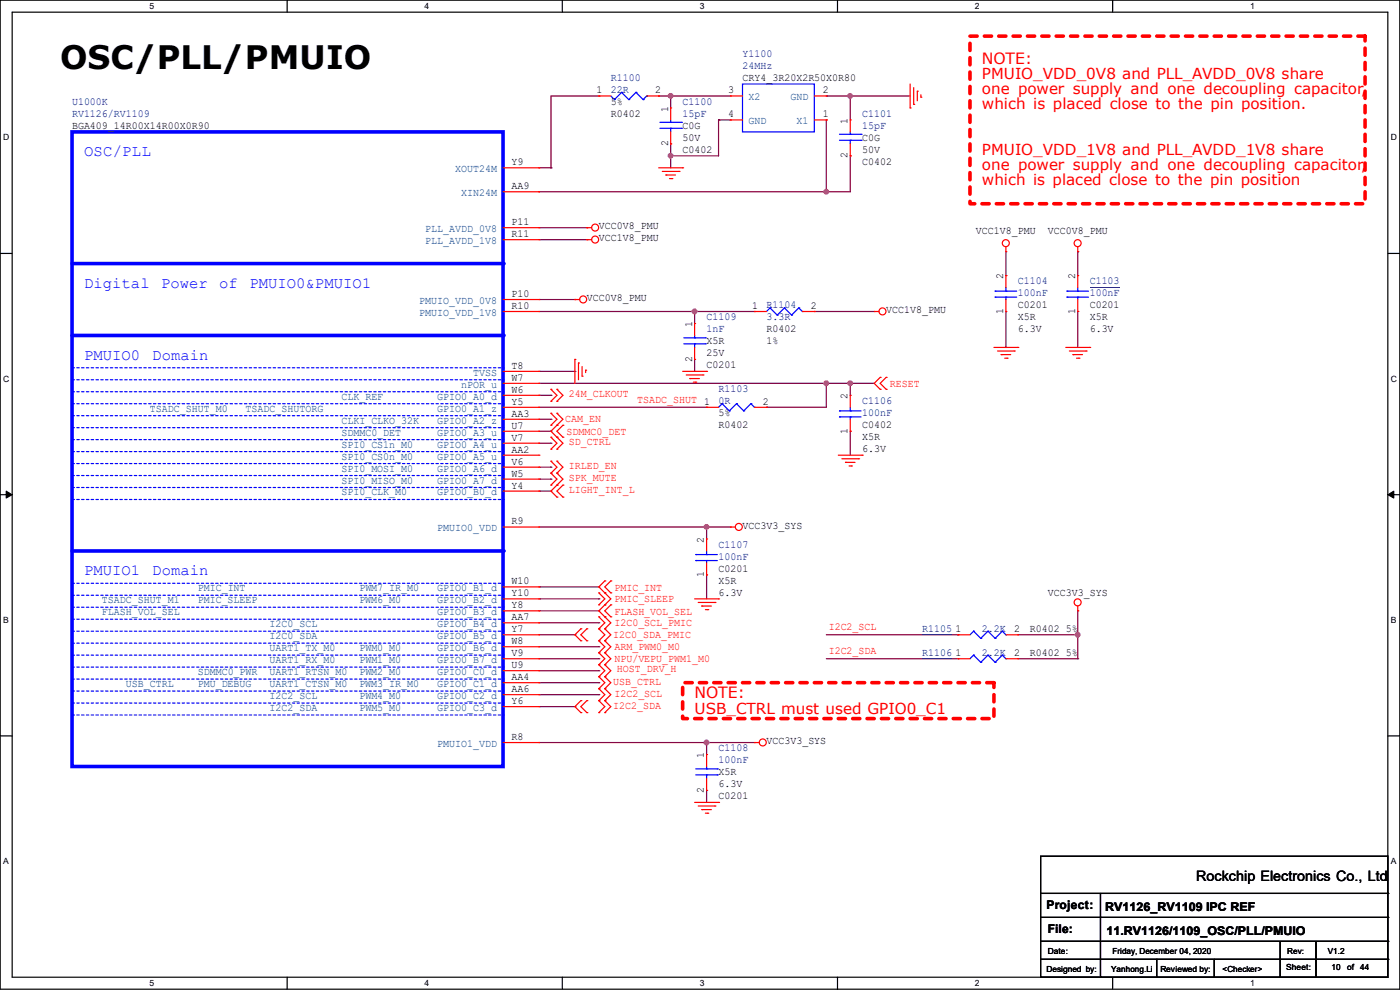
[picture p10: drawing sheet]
<svg xmlns="http://www.w3.org/2000/svg" width="297mm" height="210mm" viewBox="0 0 297 210" stroke-linecap="round" stroke-linejoin="round" font-family="sans-serif">
<path d="M0 0h297v209.8h-297zM2.6 2.6h291.8v204.7h-291.8z" fill="none" stroke="#000" stroke-width=".25"/>
<g fill="#fff">
<path d="M31.7 .3h1v2h-1z"/>
<path d="M31.7 207.6h1v1.9h-1z"/>
</g>
<path d="M60.9 0v2.6M60.9 207.3v2.5" fill="none" stroke="#000" stroke-width=".25"/>
<g fill="#fff">
<path d="M90.1 .3h1v2h-1z"/>
<path d="M90.1 207.6h1v1.9h-1z"/>
</g>
<path d="M119.3 0v2.6M119.3 207.3v2.5" fill="none" stroke="#000" stroke-width=".25"/>
<g fill="#fff">
<path d="M148.5 .3h.9v2h-.9z"/>
<path d="M148.5 207.6h.9v1.9h-.9z"/>
</g>
<path d="M177.7 0v2.6M177.7 207.3v2.5" fill="none" stroke="#000" stroke-width=".25"/>
<g fill="#fff">
<path d="M206.8 .3h1v2h-1z"/>
<path d="M206.8 207.6h1v1.9h-1z"/>
</g>
<path d="M236.1 0v2.6M236.1 207.3v2.5" fill="none" stroke="#000" stroke-width=".25"/>
<g fill="#fff">
<path d="M265.2 .3h1v2h-1z"/>
<path d="M265.2 207.6h1v1.9h-1z"/>
<path d="M.7 28.2h1.2v1.9h-1.2z"/>
<path d="M295.1 28.2h1.2v1.9h-1.2z"/>
<path d="M.7 79.3h1.2v2h-1.2z"/>
<path d="M295.1 79.3h1.2v2h-1.2z"/>
</g>
<path d="M0 53.8h2.6M294.4 53.8h2.6" fill="none" stroke="#000" stroke-width=".25"/>
<g fill="#fff">
<path d="M.7 130.5h1.2v2h-1.2z"/>
<path d="M295.1 130.5h1.1v2h-1.1z"/>
</g>
<path d="M0 104.9h2.6M294.4 104.9h2.6" fill="none" stroke="#000" stroke-width=".25"/>
<path d="M1.3 104.2l1.3 .7-1.3 .8zM294.4 104.9l1.3-.7v1.5z" fill="#000" stroke="#000" stroke-width=".21"/>
<g fill="#fff">
<path d="M.7 181.7h1.2v2h-1.2z"/>
<path d="M295.1 181.7h1.1v2h-1.1z"/>
</g>
<g fill="none" stroke="#000" stroke-width=".25">
<path d="M0 156.1h2.6M294.4 156.1h2.6M220.8 181.7h73.6v25.6h-73.6zM220.8 189.5h73.6M220.8 194.6h73.6M220.8 199.7h73.6M233.5 189.5v17.8M271.6 199.7v7.6M279.2 199.7v7.6M294.4 189.5h.1M294.4 194.6h.1M294.4 199.7h.1"/>
<path d="M220.8 203.5h73.6M233.5 207.3h.1M245.4 207.3h.1M245.4 203.5v3.8M257.6 207.3h.1M257.6 203.5v3.8M271.6 207.3h.1M279.2 207.3h.1M294.4 203.5h.1"/>
</g>
<path d="M205.8 7.7h83.8v35.5h-83.8zM144.8 144.8h66.1v7.6h-66.1z" fill="none" stroke="#f00" stroke-width=".76" stroke-dasharray="1.5 1.5"/>
<g fill="none" stroke="#800040" stroke-width=".25">
<path d="M114.3 35.6h2.6M116.9 35.6h.1M127 20.4h.1M127 20.4h-10.1v15.2M139.7 20.4h.1M139.7 20.4h15.3M142.3 33.1h.1M142.3 20.4h.1M142.3 30.5h.1M142.3 20.4v2.5M142.3 30.5v5.1M152.4 25.4h.1"/>
<path d="M152.4 25.4v7.7h-10.1M152.4 25.4h2.6M175.3 20.4h.1M175.3 25.4h.1M175.3 20.4h17.8M175.3 25.4v15.3M180.4 33.1h.1M180.4 20.4h.1M180.4 33.1v7.6h-66.1M180.4 20.4v5M114.3 40.7h.1M114.3 48.3h10.2"/>
<path d="M114.3 50.8h10.2M124.5 48.3h.1M124.5 50.8h.1M175.3 40.7h.1M213.4 58.5h.1M213.4 53.4v5.1M228.6 53.4h.1M228.6 53.4v5.1M114.3 78.8h7.7M114.3 63.5h7.7M114.3 66.1h45.8M122 78.8h.1"/>
<path d="M122 63.5h.1M147.4 66.1h.1M147.4 78.8h.1M147.4 66.1v2.5M147.4 76.2v2.6M160.1 66.1h.1M172.8 66.1h.1M172.8 66.1h12.7M213.4 73.7h.1M213.4 66.1v7.6M228.6 66.1h.1M228.6 66.1v7.6"/>
<path d="M114.3 81.3h71.2M114.3 86.4h35.6M114.3 91.5h2.6M114.3 83.9h2.6M114.3 94h2.6M114.3 99.1h2.6M114.3 88.9h2.6M116.9 91.5h.1M116.9 83.9h.1M116.9 94h.1M116.9 99.1h.1M116.9 88.9h.1"/>
<path d="M149.9 86.4h.1M162.6 86.4h.1M175.3 81.3h.1M175.3 81.3v5.1h-12.7M180.4 81.3h.1M180.4 91.5h.1M180.4 81.3v2.6M180.4 91.5v5.1M114.3 111.8h40.7M114.3 104.2h2.6M114.3 101.6h2.6M116.9 104.2h.1"/>
<path d="M116.9 101.6h.1M149.9 111.8h.1M149.9 111.8v2.5M114.3 129.6h12.7M114.3 132.1h12.7M114.3 124.5h12.7M114.3 127h12.7M114.3 134.7h7.7M114.3 139.7h12.7M114.3 137.2h12.7M122 134.7h.1M127 129.6h.1"/>
<path d="M127 132.1h.1M127 124.5h.1M127 127h.1M127 137.2h.1M127 139.7h.1M149.9 122h.1M149.9 122v5M175.3 134.7h27.9M175.3 139.7h27.9M203.2 134.7h.1M203.2 139.7h.1M215.9 134.7h12.7"/>
<path d="M215.9 139.7h12.7M228.6 134.7h.1M228.6 139.7h.1M228.6 129.6h.1M228.6 129.6v10.1M114.3 157.5h45.8M114.3 144.8h12.7M114.3 147.4h12.7M114.3 149.9h7.7M114.3 142.3h12.7M122 149.9h.1M127 144.8h.1"/>
<path d="M127 147.4h.1M127 142.3h.1M149.9 157.5h.1M149.9 157.5v2.6M149.9 167.7h.1M149.9 167.7v2.5"/>
</g>
<g fill="#f0f" stroke="#f0f" stroke-width=".25">
<circle cx="142.3" cy="33" r=".49"/>
<circle cx="175.3" cy="40.7" r=".49"/>
<circle cx="142.3" cy="20.3" r=".49"/>
<circle cx="180.4" cy="20.3" r=".49"/>
<circle cx="175.3" cy="81.3" r=".49"/>
<circle cx="149.9" cy="157.5" r=".49"/>
<circle cx="149.9" cy="111.8" r=".49"/>
<circle cx="180.4" cy="81.3" r=".49"/>
<circle cx="147.3" cy="66.1" r=".49"/>
<circle cx="228.6" cy="134.6" r=".49"/>
</g>
<g fill="none" stroke="#f00" stroke-width=".25">
<path d="M193.1 17.8v5.1M193.8 18.6v3.5M194.6 19.3h.1M194.6 19.3v2.1M127 20.4h.1M127 20.4h2.6M137.2 20.4h2.5M139.7 20.4h.1M139.7 35.6h5.1M140.5 36.4h3.6M141.3 37.1h.1M141.3 37.1h2"/>
<path d="M142 37.9h.5M142.3 22.9h.1M142.3 30.5h.1M142.3 22.9v2.5M142.3 28v2.5M142.5 37.9h.1M144.1 36.4h.1M144.8 35.6h.1M193.1 22.9h.1M193.8 22.1h.1M195.4 20.6h.1M195.4 20.1v.5"/>
<path d="M124.5 48.3h.1M124.5 50.8h.1M124.5 48.3h1M124.5 50.8h1M213.4 53.4h.1M213.4 52.4v1M228.6 53.4h.1M228.6 58.5h.1M228.6 52.4v1M228.6 58.5v2.5M122 63.5h.1M122 76.2h.1"/>
<path d="M122 63.5h1M122 76.2v5.1M122.7 77h.1M122.7 77v3.6M123.5 79.8h.1M123.5 77.8v2M124.2 78.5h.1M124.2 78.5v.5M144.8 78.8h5.1M145.6 79.5h3.5M147.4 68.6h.1M147.4 76.2h.1"/>
<path d="M147.4 68.6v2.6M147.4 73.7v2.5M149.1 79.5h.1M149.9 78.8h.1M185.5 66.1h.1M185.5 66.1h1M210.9 73.7h5M211.6 74.5h3.6M212.4 75.2h.1M212.4 75.2h2M213.1 76h.6M213.7 76h.1"/>
<path d="M215.2 74.5h.1M215.9 73.7h.1M226.1 73.7h5.1M226.9 74.5h3.5M227.6 75.2h.1M227.6 75.2h2.1M228.4 76h.5M228.6 66.1h.1M228.6 63.5v2.6M228.9 76h.1M230.4 74.5h.1M231.2 73.7h.1"/>
<path d="M116.9 85.1h.1M116.9 82.6h.1M116.9 95.3h.1M116.9 92.8h.1M116.9 97.8h.1M116.9 90.2h.1M116.9 87.7h.1M116.9 82.6l1.3 1.3-1.3 1.2M116.9 92.8l1.3 1.2-1.3 1.3M116.9 97.8l1.3 1.3-1.3 1.3M116.9 87.7l1.3 1.2-1.3 1.3M118.2 90.2h.1"/>
<path d="M118.2 92.8h.1M118.2 85.1h.1M118.2 82.6h.1M118.2 95.3h.1M118.2 97.8h.1M118.2 87.7h.1M118.2 87.7l1.2 1.2-2.5 2.6 2.5 2.5-1.2 1.3M118.2 82.6l1.2 1.3-1.2 1.2M118.2 97.8l1.2 1.3-1.2 1.3M119.4 92.8h.1M119.4 90.2h.1M119.4 90.2l-1.2 1.3 1.2 1.3"/>
<path d="M146.3 80.3h.1M146.3 80.3h2.1M147.1 81.1h.5M147.6 81.1h.1M149.9 86.4h.1M149.9 86.4h2.5M160.1 86.4h2.5M162.6 86.4h.1M177.8 96.6h5.1M178.6 97.3h3.6M179.4 98.1h.1M179.4 98.1h2"/>
<path d="M180.1 98.8h.5M180.4 91.5h.1M180.4 83.9h.1M180.4 83.9v2.5M180.4 88.9v2.6M180.6 98.8h.1M182.2 97.3h.1M182.9 96.6h.1M186.7 80.1h.1M186.7 82.6h.1M186.7 80.1l-1.2 1.2 1.2 1.3M188 82.6h.1"/>
<path d="M188 80.1h.1M188 80.1l-1.3 1.2 1.3 1.3M116.9 102.9h.1M116.9 100.4h.1M116.9 100.4l1.3 1.2-1.3 1.3M118.2 102.9h.1M118.2 105.5h.1M118.2 100.4h.1M118.2 100.4l1.2 1.2-2.5 2.6 1.3 1.3M119.4 105.5h.1M119.4 102.9h.1M119.4 102.9l-1.2 1.3 1.2 1.3"/>
<path d="M149.9 114.3h.1M149.9 114.3v2.6M149.9 119.4v2.6M155 111.8h.1M155 111.8h1M123.2 133.4h.1M123.2 135.9h.1M123.2 133.4l-1.2 1.3 1.2 1.2M124.5 135.9h.1M124.5 133.4h.1M124.5 133.4l-1.3 1.3 1.3 1.2M127 128.3h.1"/>
<path d="M127 125.8h.1M127 135.9h.1M127 133.4h.1M127 130.9h.1M127 138.5h.1M127 125.8l1.3 1.2-1.3 1.3M127 138.5l1.3 1.2-1.3 1.3M127 133.4l1.3 1.3-1.3 1.2M127 130.9l1.3 1.2-1.3 1.3M127 135.9l1.3 1.3-1.3 1.3M128.3 128.3h.1M128.3 130.9h.1"/>
<path d="M128.3 123.2h.1M128.3 125.8h.1M128.3 135.9h.1M128.3 133.4h.1M128.3 138.5h.1M128.3 123.2l-1.3 1.3 2.6 2.5-2.6 2.6 2.6 2.5-1.3 1.3M128.3 133.4l1.3 1.3-1.3 1.2M128.3 135.9l1.3 1.3-1.3 1.3M128.3 138.5l1.3 1.2-1.3 1.3M129.6 130.9h.1M129.6 128.3h.1M129.6 125.8h.1"/>
<path d="M129.6 123.2h.1M129.6 128.3l-1.3 1.3 1.3 1.3M129.6 123.2l-1.3 1.3 1.3 1.3M147.4 127h5M148.1 127.8h3.6M148.9 128.6h.1M148.9 128.6h2M149.6 129.3h.6M149.9 122h.1M150.2 129.3h.1M151.7 127.8h.1M152.4 127h.1"/>
<path d="M203.2 139.7h.1M203.2 134.7h.1M203.2 139.7h2.6M203.2 134.7h2.6M213.4 139.7h2.5M213.4 134.7h2.5M215.9 139.7h.1M215.9 134.7h.1M228.6 129.6h.1M228.6 128.6v1M123.2 148.6h.1M123.2 151.2h.1"/>
<path d="M123.2 148.6l-1.2 1.3 1.2 1.3M124.5 151.2h.1M124.5 148.6h.1M124.5 148.6l-1.3 1.3 1.3 1.3M127 146.1h.1M127 143.6h.1M127 148.6h.1M127 151.2h.1M127 141h.1M127 143.6l1.3 1.2-1.3 1.3M127 146.1l1.3 1.3-1.3 1.2M127 148.6l1.3 1.3-1.3 1.3"/>
<path d="M127 141l1.3 1.3-1.3 1.3M128.3 146.1h.1M128.3 143.6h.1M128.3 148.6h.1M128.3 151.2h.1M128.3 141h.1M128.3 141l1.3 1.3-1.3 1.3M128.3 143.6l1.3 1.2-1.3 1.3M128.3 146.1l1.3 1.3-1.3 1.2M128.3 148.6l1.3 1.3-1.3 1.3M160.1 157.5h.1M160.1 157.5h1"/>
<path d="M147.4 170.2h5M148.1 171h3.6M148.9 171.7h.1M148.9 171.7h2M149.6 172.5h.6M149.9 160.1h.1M149.9 167.7h.1M149.9 160.1v2.5M149.9 165.1v2.6M150.2 172.5h.1M151.7 171h.1M152.4 170.2h.1"/>
<circle cx="126.3" cy="50.8" r=".74"/>
<circle cx="126.3" cy="48.3" r=".74"/>
<circle cx="213.4" cy="51.6" r=".74"/>
<circle cx="228.6" cy="51.6" r=".74"/>
<circle cx="123.7" cy="63.5" r=".74"/>
<circle cx="187.2" cy="66.1" r=".74"/>
<circle cx="156.7" cy="111.8" r=".74"/>
<circle cx="228.6" cy="127.8" r=".74"/>
<circle cx="161.8" cy="157.5" r=".74"/>
</g>
<g fill="none" stroke="#00f" stroke-width=".25">
<path d="M131.9 19.6h.1M131.9 19.6l-1.6 1.5M131.9 19.6l1.5 1.5M134.9 19.6h.1M134.9 19.6l-1.5 1.5M134.9 19.6l1.5 1.5M129.6 20.4l.7 .7M130.3 21.1h.1M133.4 21.1h.1M136.4 21.1h.1M137.2 20.4h.1M137.2 20.4l-.8 .7"/>
<path d="M140 27.2h4.6M140 26h4.6M142.3 26h.1M142.3 27.2h.1M142.3 25.4v.6M142.3 27.2v.8M144.6 27.2h.1M144.6 26h.1M145.1 72.9h4.5M145.1 71.7h4.5M147.4 71.7h.1M147.4 72.9h.1"/>
<path d="M147.4 71.2v.5M147.4 72.9v.8M149.6 72.9h.1M149.6 71.7h.1M226.4 61.8h.1M226.4 63h.1M226.4 61.8h4.5M226.4 63h4.5M228.6 63h.1M228.6 61.8h.1M228.6 61v.8M228.6 63v.5"/>
<path d="M153.2 85.6h.1M153.2 85.6l-.8 .8M153.2 85.6l1.5 1.6M154.7 87.2h.1M156.3 85.6h.1M156.3 85.6l-1.6 1.6M156.3 85.6l1.5 1.6M157.8 87.2h.1M159.3 85.6h.1M159.3 85.6l-1.5 1.6M159.3 85.6l.8 .8M160.1 86.4h.1"/>
<path d="M178.1 87.2h.1M178.1 88.4h.1M178.1 87.2h4.6M178.1 88.4h4.6M180.4 88.4h.1M180.4 87.2h.1M180.4 86.4v.8M180.4 88.4v.5M147.6 117.6h.1M147.6 118.9h.1M147.6 117.6h4.6M147.6 118.9h4.6"/>
<path d="M149.9 118.9h.1M149.9 117.6h.1M149.9 116.9v.7M149.9 118.9v.5M206.5 139h.1M206.5 133.9h.1M206.5 139l-.7 .7M206.5 139l1.6 1.5M206.5 133.9l-.7 .8M206.5 133.9l1.6 1.5M208.1 135.4h.1M209.6 139h.1"/>
<path d="M209.6 133.9h.1M209.6 139l-1.5 1.5M209.6 139l1.5 1.5M209.6 133.9l-1.5 1.5M209.6 133.9l1.5 1.5M211.1 135.4h.1M212.6 139h.1M212.6 133.9h.1M212.6 139l-1.5 1.5M212.6 139l.8 .7M212.6 133.9l-1.5 1.5M212.6 133.9l.8 .8"/>
<path d="M213.4 139.7h.1M213.4 134.7h.1M208.1 140.5h.1M211.1 140.5h.1M147.6 164.4h4.6M147.6 163.1h4.6M149.9 163.1h.1M149.9 164.4h.1M149.9 162.6v.5M149.9 164.4v.7M152.2 164.4h.1M152.2 163.1h.1"/>
</g>
<path d="M231.2 60.9h6.3M195.6 139.7h6.4M195.6 134.6h6.4" fill="none" stroke="#000080" stroke-width=".21"/>
<path d="M15.3 28h91.4v134.6h-91.4zM15.3 55.9h91.4" fill="none" stroke="#00f" stroke-width=".76"/>
<circle cx="106.7" cy="55.9" r=".38" fill="#00f"/>
<path d="M15.3 71.2h91.4" fill="none" stroke="#00f" stroke-width=".76"/>
<circle cx="106.7" cy="71.2" r=".38" fill="#00f"/>
<path d="M15.3 116.9h91.4" fill="none" stroke="#00f" stroke-width=".76"/>
<circle cx="106.7" cy="116.9" r=".38" fill="#00f"/>
<g fill="none" stroke="#00f" stroke-width=".25" stroke-dasharray=".5">
<path d="M15.3 78h91.4M106.7 78h.1M15.3 83.1h91.4M15.3 85.6h91.4M15.3 80.6h91.4M15.3 93.3h91.4M15.3 88.2h91.4M15.3 95.8h91.4M15.3 90.7h91.4M15.3 98.3h91.4M106.7 83.1h.1M106.7 85.6h.1"/>
<path d="M106.7 80.6h.1M106.7 93.3h.1M106.7 88.2h.1M106.7 95.8h.1M106.7 90.7h.1M106.7 98.3h.1M15.3 103.4h91.4M15.3 106h91.4M15.3 100.9h91.4M106.7 103.4h.1M106.7 106h.1M106.7 100.9h.1"/>
<path d="M15.3 123.7h91.4M15.3 126.3h91.4M15.3 128.8h91.4M15.3 131.4h91.4M15.3 139h91.4M15.3 133.9h91.4M15.3 136.4h91.4M106.7 123.7h.1M106.7 126.3h.1M106.7 128.8h.1M106.7 131.4h.1M106.7 139h.1"/>
<path d="M106.7 133.9h.1M106.7 136.4h.1M15.3 141.5h91.4M15.3 149.1h91.4M15.3 144.1h91.4M15.3 151.7h91.4M15.3 146.6h91.4M106.7 141.5h.1M106.7 149.1h.1M106.7 144.1h.1M106.7 151.7h.1M106.7 146.6h.1"/>
</g>
<g fill="none" stroke="#f00" stroke-width=".25">
<path d="M106.7 35.6h7.6M114.3 35.6h.1M155 20.4h.1M155 25.4h.1M155 25.4h2.5M155 20.4h2.5M172.8 25.4h2.5M172.8 20.4h2.5M175.3 25.4h.1M175.3 20.4h.1M180.4 25.4h.1M180.4 33.1h.1"/>
<path d="M180.4 25.4v2.6M180.4 30.5v2.6M106.7 40.7h7.6M106.7 48.3h7.6M106.7 50.8h7.6M114.3 40.7h.1M114.3 48.3h.1M114.3 50.8h.1M213.4 58.5h.1M213.4 58.5v2.5M106.7 78.8h7.6M106.7 63.5h7.6"/>
<path d="M106.7 66.1h7.6M114.3 78.8h.1M114.3 63.5h.1M114.3 66.1h.1M160.1 66.1h.1M160.1 66.1h2.5M170.2 66.1h2.6M172.8 66.1h.1M213.4 66.1h.1M213.4 63.5v2.6M106.7 81.3h7.6M106.7 83.9h7.6"/>
<path d="M106.7 86.4h7.6M106.7 88.9h7.6M106.7 91.5h7.6M106.7 94h7.6M106.7 96.6h7.6M106.7 99.1h7.6M114.3 81.3h.1M114.3 83.9h.1M114.3 86.4h.1M114.3 88.9h.1M114.3 91.5h.1M114.3 94h.1"/>
<path d="M114.3 96.6h.1M114.3 99.1h.1M106.7 101.6h7.6M106.7 104.2h7.6M106.7 111.8h7.6M114.3 101.6h.1M114.3 104.2h.1M114.3 111.8h.1M106.7 137.2h7.6M106.7 139.7h7.6M106.7 124.5h7.6M106.7 127h7.6"/>
<path d="M106.7 129.6h7.6M106.7 134.7h7.6M106.7 132.1h7.6M114.3 137.2h.1M114.3 139.7h.1M114.3 124.5h.1M114.3 127h.1M114.3 129.6h.1M114.3 134.7h.1M114.3 132.1h.1M106.7 142.3h7.6M106.7 149.9h7.6"/>
<path d="M106.7 157.5h7.6M106.7 147.4h7.6M106.7 144.8h7.6M114.3 142.3h.1M114.3 149.9h.1M114.3 157.5h.1M114.3 147.4h.1M114.3 144.8h.1"/>
</g>
<g fill="none" stroke="#00f" stroke-width=".25">
<path d="M157.5 17.8h15.3v10.2h-15.3zM178.1 29.8h4.6M178.1 28.5h4.6M180.4 28.5h.1M180.4 29.8h.1M180.4 28v.5M180.4 29.8v.7M182.7 29.8h.1M182.7 28.5h.1M163.4 65.3h.1M163.4 65.3l-.8 .8M163.4 65.3l1.5 1.5"/>
<path d="M164.9 66.8h.1M166.4 65.3h.1M166.4 65.3l-1.5 1.5M166.4 65.3l1.5 1.5M167.9 66.8h.1M169.5 65.3h.1M169.5 65.3l-1.6 1.5M169.5 65.3l.7 .8M170.2 66.1h.1M211.1 61.8h.1M211.1 63h.1M211.1 61.8h4.6"/>
<path d="M211.1 63h4.6M213.4 63h.1M213.4 61.8h.1M213.4 61v.8M213.4 63v.5"/>
</g>
<g fill="#f0f" stroke="#f0f" stroke-width=".25">
<circle cx="142.3" cy="33" r=".49"/>
<circle cx="175.3" cy="40.7" r=".49"/>
<circle cx="142.3" cy="20.3" r=".49"/>
<circle cx="180.4" cy="20.3" r=".49"/>
<circle cx="175.3" cy="81.3" r=".49"/>
<circle cx="149.9" cy="157.5" r=".49"/>
<circle cx="149.9" cy="111.8" r=".49"/>
<circle cx="180.4" cy="81.3" r=".49"/>
<circle cx="147.3" cy="66.1" r=".49"/>
<circle cx="228.6" cy="134.6" r=".49"/>
</g>
<text font-size="6.9" x="12.7" y="14.6">OSC/PLL/PMUIO</text>
<g font-size="3.3" fill="#f00">
<text x="208.3" y="13.5">NOTE:</text>
<text x="147.4" y="148.1">NOTE:</text>
</g>
<g font-size="3.3" fill="#00f">
<text x="17.8" y="33.1">OSC/PLL</text>
<text x="17.8" y="61.1">Digital</text>
<text x="34.2" y="61.1">Power</text>
<text x="46.5" y="61.1">of</text>
<text x="52.9" y="61.1">PMUIO0&amp;PMUIO1</text>
<text x="17.8" y="76.3">PMUIO0</text>
<text x="32.3" y="76.3">Domain</text>
<text x="17.8" y="122">PMUIO1</text>
<text x="32.3" y="122">Domain</text>
</g>
<g font-size="3.2" fill="#f00">
<text x="208.3" y="16.8">PMUIO_VDD_0V8 and PLL_AVDD_0V8 share</text>
<text x="208.3" y="20">one power supply and one decoupling capacitor,</text>
<text x="208.3" y="23.2">which is placed close to the pin position.</text>
<text x="208.3" y="32.9">PMUIO_VDD_1V8 and PLL_AVDD_1V8 share</text>
<text x="208.3" y="36.1">one power supply and one decoupling capacitor,</text>
<text x="208.3" y="39.3">which is placed close to the pin position</text>
<text x="147.4" y="151.4">USB_CTRL must used GPIO0_C1</text>
</g>
<text font-size="3" x="253.8" y="186.9">Rockchip Electronics Co., Ltd</text>
<g font-size="2.5">
<text x="222" y="192.9">Project:</text>
<text x="222.3" y="198">File:</text>
<text x="234.5" y="193.2">RV1126_RV1109 IPC REF</text>
<text x="234.7" y="198.2">11.RV1126/1109_OSC/PLL/PMUIO</text>
</g>
<g font-size="2.3" fill="#000080">
<text x="129.6" y="17.1">R1100</text>
<text x="157.5" y="12.1">Y1100</text>
<text x="157.5" y="14.6">24MHz</text>
<text x="15.3" y="22.2">U1000K</text>
<text x="129.6" y="19.7">22R</text>
<text x="144.8" y="22.2">C1100</text>
<text x="15.3" y="24.8">RV1126/RV1109</text>
<text x="144.8" y="24.8">15pF</text>
<text x="182.9" y="24.8">C1101</text>
<text x="182.9" y="27.3">15pF</text>
<text x="162.6" y="65.4">R1104</text>
<text x="215.9" y="60.3">C1104</text>
<text x="215.9" y="62.9">100nF</text>
<text x="231.2" y="60.3">C1103</text>
<text x="231.2" y="62.9">100nF</text>
<text x="149.9" y="67.9">C1109</text>
<text x="149.9" y="70.5">1nF</text>
<text x="162.6" y="67.9">3.3R</text>
<text x="152.4" y="83.2">R1103</text>
<text x="152.4" y="85.7">0R</text>
<text x="182.9" y="85.7">C1106</text>
<text x="182.9" y="88.3">100nF</text>
<text x="152.4" y="116.2">C1107</text>
<text x="152.4" y="118.7">100nF</text>
<text x="195.6" y="134">R1105</text>
<text x="208.3" y="134">2.2K</text>
<text x="195.6" y="139.1">R1106</text>
<text x="208.3" y="139.1">2.2K</text>
<text x="152.4" y="159.4">C1108</text>
<text x="152.4" y="161.9">100nF</text>
</g>
<g font-size="2.3">
<text x="157.5" y="17.1">CRY4_3R20X2R50X0R80</text>
<text x="126.5" y="19.8">1</text>
<text x="129.6" y="22.2">5%</text>
<text x="139" y="19.8">2</text>
<text x="141.7" y="23.7" transform="rotate(-90 141.7 23.7)">1</text>
<text x="154.5" y="19.8">3</text>
<text x="174.5" y="19.8">2</text>
<text x="15.3" y="27.3">BGA409_14R00X14R00X0R90</text>
<text x="129.6" y="24.8">R0402</text>
<text x="144.8" y="27.3">C0G</text>
<text x="144.8" y="29.8">50V</text>
<text x="154.5" y="24.9">4</text>
<text x="174.5" y="24.9">1</text>
<text x="179.8" y="26.2" transform="rotate(-90 179.8 26.2)">1</text>
<text x="182.9" y="29.8">C0G</text>
<text x="108.5" y="35.1">Y9</text>
<text x="141.7" y="31" transform="rotate(-90 141.7 31)">2</text>
<text x="144.8" y="32.4">C0402</text>
<text x="179.8" y="33.6" transform="rotate(-90 179.8 33.6)">2</text>
<text x="182.9" y="34.9">C0402</text>
<text x="182.9" y="32.4">50V</text>
<text x="108.5" y="40.1">AA9</text>
<text x="108.5" y="47.8">P11</text>
<text x="108.5" y="50.3">R11</text>
<text x="127" y="48.6">VCC0V8_PMU</text>
<text x="127" y="51.2">VCC1V8_PMU</text>
<text x="207.1" y="49.7">VCC1V8_PMU</text>
<text x="222.3" y="49.7">VCC0V8_PMU</text>
<text x="212.9" y="59.2" transform="rotate(-90 212.9 59.2)">2</text>
<text x="228.1" y="59.2" transform="rotate(-90 228.1 59.2)">2</text>
<text x="108.5" y="63">P10</text>
<text x="108.5" y="65.5">R10</text>
<text x="124.5" y="63.9">VCC0V8_PMU</text>
<text x="159.6" y="65.5">1</text>
<text x="172" y="65.5">2</text>
<text x="215.9" y="65.4">C0201</text>
<text x="231.2" y="65.4">C0201</text>
<text x="146.8" y="69.4" transform="rotate(-90 146.8 69.4)">1</text>
<text x="162.6" y="70.5">R0402</text>
<text x="188" y="66.4">VCC1V8_PMU</text>
<text x="212.9" y="66.6" transform="rotate(-90 212.9 66.6)">1</text>
<text x="215.9" y="67.9">X5R</text>
<text x="215.9" y="70.5">6.3V</text>
<text x="228.1" y="66.6" transform="rotate(-90 228.1 66.6)">1</text>
<text x="231.2" y="67.9">X5R</text>
<text x="231.2" y="70.5">6.3V</text>
<text x="146.8" y="76.8" transform="rotate(-90 146.8 76.8)">2</text>
<text x="149.9" y="73">X5R</text>
<text x="149.9" y="75.6">25V</text>
<text x="162.6" y="73">1%</text>
<text x="108.5" y="78.2">T8</text>
<text x="108.5" y="80.8">W7</text>
<text x="108.5" y="83.3">W6</text>
<text x="149.9" y="78.1">C0201</text>
<text x="108.5" y="85.9">Y5</text>
<text x="108.5" y="88.4">AA3</text>
<text x="152.4" y="88.3">5%</text>
<text x="161.8" y="85.9">2</text>
<text x="179.8" y="84.6" transform="rotate(-90 179.8 84.6)">2</text>
<text x="108.5" y="90.9">U7</text>
<text x="108.5" y="93.5">V7</text>
<text x="152.4" y="90.8">R0402</text>
<text x="179.8" y="92" transform="rotate(-90 179.8 92)">1</text>
<text x="182.9" y="90.8">C0402</text>
<text x="182.9" y="93.3">X5R</text>
<text x="182.9" y="95.9">6.3V</text>
<text x="108.5" y="96">AA2</text>
<text x="108.5" y="101.1">W5</text>
<text x="108.5" y="98.6">V6</text>
<text x="108.5" y="103.6">Y4</text>
<text x="108.5" y="111.3">R9</text>
<text x="157.5" y="112.1">VCC3V3_SYS</text>
<text x="149.4" y="115.1" transform="rotate(-90 149.4 115.1)">2</text>
<text x="108.5" y="124">W10</text>
<text x="149.4" y="122.5" transform="rotate(-90 149.4 122.5)">1</text>
<text x="152.4" y="121.3">C0201</text>
<text x="152.4" y="123.8">X5R</text>
<text x="108.5" y="126.5">Y10</text>
<text x="108.5" y="129">Y8</text>
<text x="108.5" y="131.6">AA7</text>
<text x="152.4" y="126.4">6.3V</text>
<text x="222.3" y="126.4">VCC3V3_SYS</text>
<text x="108.5" y="136.7">W8</text>
<text x="108.5" y="134.1">Y7</text>
<text x="202.7" y="134.1">1</text>
<text x="215.2" y="134.1">2</text>
<text x="218.5" y="134">R0402 5%</text>
<text x="108.5" y="139.2">V9</text>
<text x="108.5" y="141.7">U9</text>
<text x="202.7" y="139.2">1</text>
<text x="215.2" y="139.2">2</text>
<text x="218.5" y="139.1">R0402 5%</text>
<text x="108.5" y="149.4">Y6</text>
<text x="108.5" y="146.8">AA6</text>
<text x="108.5" y="144.3">AA4</text>
<text x="108.5" y="157">R8</text>
<text x="149.4" y="160.8" transform="rotate(-90 149.4 160.8)">1</text>
<text x="162.6" y="157.9">VCC3V3_SYS</text>
<text x="152.4" y="164.5">X5R</text>
<text x="152.4" y="167">6.3V</text>
<text x="149.4" y="168.2" transform="rotate(-90 149.4 168.2)">2</text>
<text x="152.4" y="169.5">C0201</text>
</g>
<g font-size="2.3" fill="#004080">
<text x="158.8" y="21.3">X2</text>
<text x="167.7" y="21.3">GND</text>
<text x="158.8" y="26.4">GND</text>
<text x="169" y="26.4">X1</text>
<text x="96.6" y="36.5">XOUT24M</text>
<text x="97.8" y="41.6">XIN24M</text>
<text x="90.2" y="49.2">PLL_AVDD_0V8</text>
<text x="90.2" y="51.8">PLL_AVDD_1V8</text>
<text x="88.9" y="64.5">PMUIO_VDD_0V8</text>
<text x="88.9" y="67">PMUIO_VDD_1V8</text>
<text x="97.8" y="82.3">nPOR_u</text>
<text x="100.4" y="79.7">TVSS</text>
<text x="31.8" y="87.3">TSADC_SHUT_M0</text>
<text x="52.1" y="87.3">TSADC_SHUTORG</text>
<text x="72.4" y="84.8">CLK_REF</text>
<text x="72.4" y="89.9">CLKI_CLKO_32K</text>
<text x="92.7" y="87.3">GPIO0_A1_z</text>
<text x="92.7" y="84.8">GPIO0_A0_d</text>
<text x="92.7" y="89.9">GPIO0_A2_z</text>
<text x="72.4" y="92.4">SDMMC0_DET</text>
<text x="72.4" y="95">SPI0_CS1n_M0</text>
<text x="92.7" y="92.4">GPIO0_A3_u</text>
<text x="92.7" y="95">GPIO0_A4_u</text>
<text x="72.4" y="97.5">SPI0_CS0n_M0</text>
<text x="72.4" y="100">SPI0_MOSI_M0</text>
<text x="92.7" y="97.5">GPIO0_A5_u</text>
<text x="92.7" y="100">GPIO0_A6_d</text>
<text x="72.4" y="102.6">SPI0_MISO_M0</text>
<text x="72.4" y="105.1">SPI0_CLK_M0</text>
<text x="92.7" y="102.6">GPIO0_A7_d</text>
<text x="92.7" y="105.1">GPIO0_B0_d</text>
<text x="92.8" y="112.7">PMUIO0_VDD</text>
<text x="42" y="125.4">PMIC_INT</text>
<text x="76.2" y="125.4">PWM7_IR_M0</text>
<text x="92.7" y="125.4">GPIO0_B1_d</text>
<text x="21.6" y="128">TSADC_SHUT_M1</text>
<text x="21.6" y="130.5">FLASH_VOL_SEL</text>
<text x="41.9" y="128">PMIC_SLEEP</text>
<text x="76.2" y="128">PWM6_M0</text>
<text x="92.8" y="128">GPIO0_B2_d</text>
<text x="92.8" y="130.5">GPIO0_B3_d</text>
<text x="57.2" y="135.6">I2C0_SDA</text>
<text x="57.2" y="133.1">I2C0_SCL</text>
<text x="92.7" y="135.6">GPIO0_B5_d</text>
<text x="92.7" y="133.1">GPIO0_B4_d</text>
<text x="42" y="143.2">SDMMC0_PWR</text>
<text x="57.2" y="143.2">UART1_RTSN_M0</text>
<text x="57.2" y="138.1">UART1_TX_M0</text>
<text x="57.2" y="140.7">UART1_RX_M0</text>
<text x="76.2" y="143.2">PWM2_M0</text>
<text x="76.2" y="138.1">PWM0_M0</text>
<text x="76.2" y="140.7">PWM1_M0</text>
<text x="92.7" y="143.2">GPIO0_C0_d</text>
<text x="92.7" y="138.1">GPIO0_B6_d</text>
<text x="92.7" y="140.7">GPIO0_B7_d</text>
<text x="26.7" y="145.8">USB_CTRL</text>
<text x="41.9" y="145.8">PMU_DEBUG</text>
<text x="57.2" y="145.8">UART1_CTSN_M0</text>
<text x="57.2" y="148.3">I2C2_SCL</text>
<text x="76.2" y="145.8">PWM3_IR_M0</text>
<text x="76.2" y="148.3">PWM4_M0</text>
<text x="92.7" y="148.3">GPIO0_C2_d</text>
<text x="92.8" y="145.8">GPIO0_C1_d</text>
<text x="57.2" y="150.8">I2C2_SDA</text>
<text x="76.2" y="150.8">PWM5_M0</text>
<text x="92.7" y="150.8">GPIO0_C3_d</text>
<text x="92.8" y="158.5">PMUIO1_VDD</text>
</g>
<g font-size="2.3" fill="#f00">
<text x="188.8" y="82.2">RESET</text>
<text x="119.9" y="89.5">CAM_EN</text>
<text x="120.7" y="84.2">24M_CLKOUT</text>
<text x="135.2" y="85.5">TSADC_SHUT 1</text>
<text x="120.2" y="92.3">SDMMC0_DET</text>
<text x="120.7" y="94.4">SD_CTRL</text>
<text x="120.7" y="102">SPK_MUTE</text>
<text x="120.7" y="99.4">IRLED_EN</text>
<text x="120.7" y="104.5">LIGHT_INT_L</text>
<text x="130.3" y="125.3">PMIC_INT</text>
<text x="130.3" y="130.4">FLASH_VOL_SEL</text>
<text x="130.3" y="127.6">PMIC_SLEEP</text>
<text x="130.1" y="135.3">I2C0_SDA_PMIC</text>
<text x="130.3" y="132.7">I2C0_SCL_PMIC</text>
<text x="130.3" y="137.8">ARM_PWM0_M0</text>
<text x="175.8" y="133.7">I2C2_SCL</text>
<text x="130.3" y="140.3">NPU/VEPU_PWM1_M0</text>
<text x="130.9" y="142.6">HOST_DRV_H</text>
<text x="175.8" y="138.8">I2C2_SDA</text>
<text x="130.1" y="145.4">USB_CTRL</text>
<text x="130.3" y="148">I2C2_SCL</text>
<text x="130.1" y="150.5">I2C2_SDA</text>
</g>
<g font-size="1.8">
<text x="31.7" y="1.9">5</text>
<text x="90.1" y="1.9">4</text>
<text x="148.5" y="1.9">3</text>
<text x="206.8" y="1.9">2</text>
<text x="265.2" y="1.9">1</text>
<text x=".7" y="29.8">D</text>
<text x="295.1" y="29.8">D</text>
<text x=".7" y="80.9">C</text>
<text x="295.1" y="80.9">C</text>
<text x=".7" y="132.1">B</text>
<text x="295.1" y="132.1">B</text>
<text x=".7" y="183.3">A</text>
<text x="295.1" y="183.3">A</text>
<text x="222.3" y="202.3">Date:</text>
<text x="236" y="202.3">Friday, December 04, 2020</text>
<text x="281.7" y="202.3">V1.2</text>
<text x="31.7" y="209.2">5</text>
<text x="90.1" y="209.2">4</text>
<text x="148.5" y="209.2">3</text>
<text x="206.8" y="209.2">2</text>
<text x="222" y="206.1">Designed by:</text>
<text x="235.7" y="206.1">Yanhong.Li</text>
<text x="246.2" y="206.1">Reviewed by:</text>
<text x="259.4" y="206.1">&lt;Checker&gt;</text>
<text x="265.2" y="209.2">1</text>
<text x="272.8" y="205.9">Sheet:</text>
<text x="282.5" y="205.9">10</text>
<text x="285.8" y="205.9">of</text>
<text x="288.6" y="205.9">44</text>
</g>
<text font-size="1.7" x="273.1" y="202.3">Rev:</text>
</svg>
